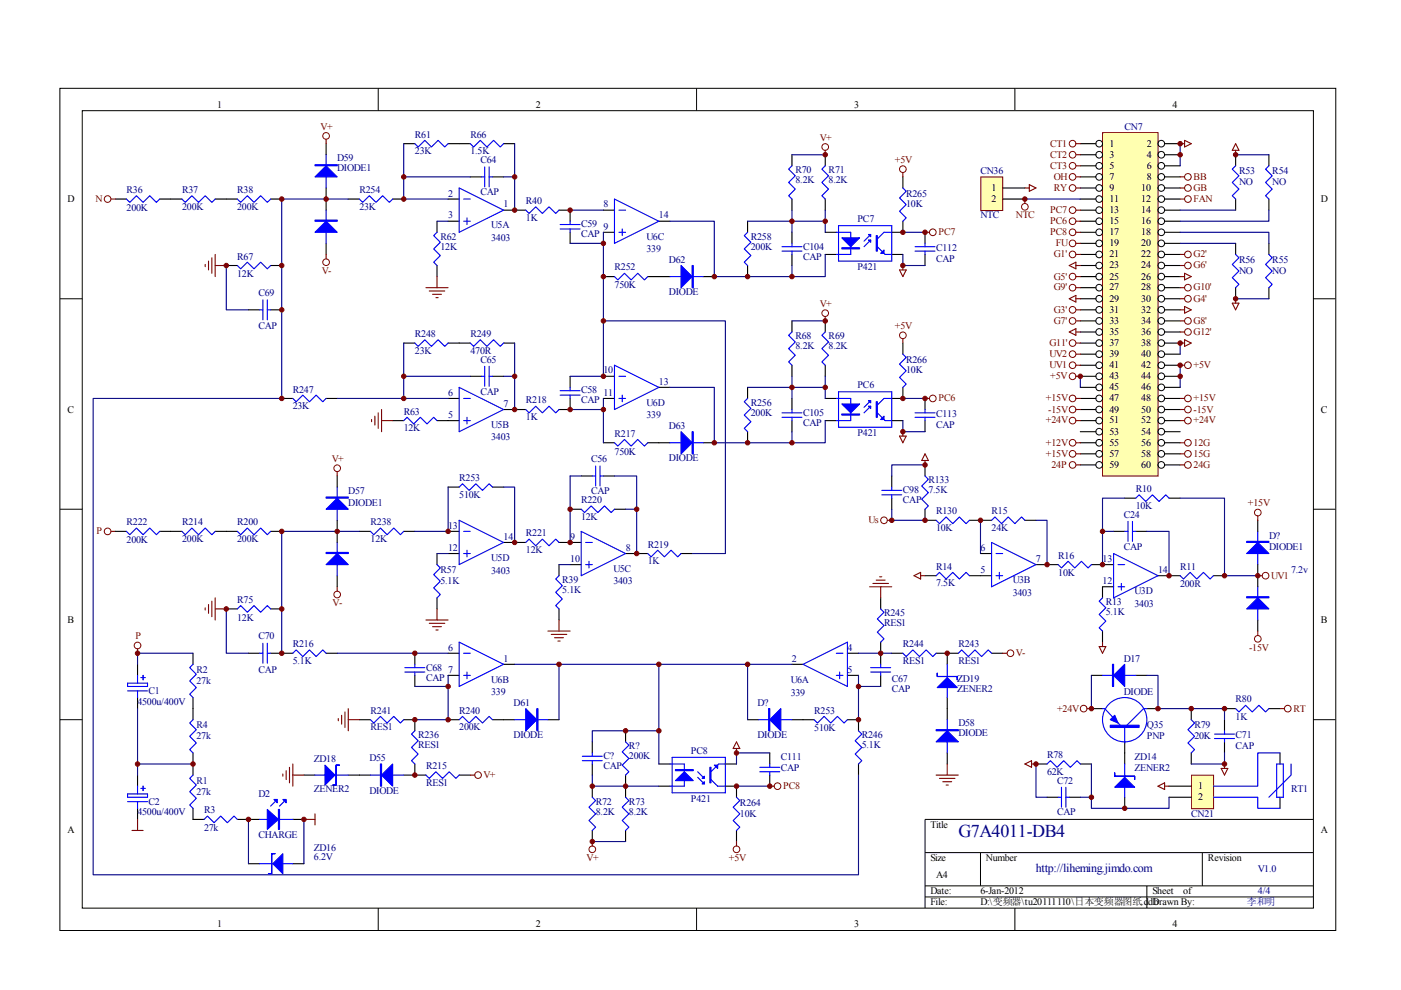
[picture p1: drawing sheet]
<svg xmlns="http://www.w3.org/2000/svg" width="297mm" height="210mm" viewBox="0 0 297 210" stroke-linecap="round" stroke-linejoin="round" font-family="sans-serif">
<g fill="none" stroke="#000" stroke-width=".21">
<path d="M12.7 18.7h270.5v178.6h-270.5zM80.2 18.7v4.7M147.7 18.7v4.7M215.2 18.7v4.7M17.4 23.5h261.1v169h-261.1zM12.7 63.3h4.7M278.4 63.3h4.7M12.7 108h4.7M278.4 108h4.7M12.7 152.6h4.7M278.4 152.6h4.7M278.4 173.7h-82.3v18.8"/>
<path d="M80.2 192.5v4.7M147.7 192.5v4.7M196.1 180.8h82.3M196.1 187.8h82.3M196.1 190.2h82.3M207.9 180.8v7M215.2 192.5v4.7M243.2 187.8v4.7M254.9 180.8v7"/>
</g>
<g fill="none" stroke="#000" stroke-width=".23">
<path d="M69.1 30.5v2.3M69.1 39.9v4.7M85.6 30.5h2.4M95 30.5h4.7M99.7 37.5h2.4M104.4 37.5h2.4M106.8 30.5h2.3M167.9 32.8v2.4M175 32.8v2.4M24.5 42.2h2.3M33.9 42.2h4.7M45.6 42.2h4.7"/>
<path d="M48 56.3h2.3M57.4 42.2h2.3M57.4 56.3h2.3M69.1 51.6v2.3M73.8 42.2h2.4M83.2 42.2h2.4M92.7 46.9v2.4M92.7 56.3v2.3M95 42.2h2.4M95 46.9h2.4M106.8 44.6h4.7M118.5 44.6h2.4v2.3"/>
<path d="M120.9 49.3v2.3M127.9 44.6h2.4M127.9 49.3h2.4M127.9 58.6h2.4M137.3 58.6h4.7M139.7 46.9h2.3M149.1 58.6h2.3M158.5 46.9v2.4M158.5 56.3v2.3M167.9 42.2v2.4M167.9 49.3v2.3M167.9 53.9v2.4"/>
<path d="M175 49.3h2.3M175 53.9h2.3M175 42.2v2.4M189.1 49.3h2.3M189.1 53.9h2.3M52.7 65.7h2.3M57.4 65.7h2.3M85.6 72.7h2.4M95 72.7h4.7M99.7 79.8h2.4M104.4 79.8h2.4M106.8 72.7h2.3"/>
<path d="M120.9 79.8v2.3M127.9 79.8h2.4M167.9 68v2.4M167.9 77.4v2.4M175 68v2.4M175 77.4v2.4M59.7 84.5h2.4M69.1 84.5h2.4M83.2 89.2h2.4M92.7 89.2h4.7M95 84.5h2.4M106.8 86.8h4.7"/>
<path d="M120.9 84.5v2.3h-2.4M127.9 93.9h2.4M127.9 84.5h2.4M137.3 93.9h4.7M139.7 82.1h2.3M149.1 93.9h2.3M158.5 82.1v2.4M158.5 91.5v2.4M167.9 84.5v2.3M167.9 89.2v2.3M175 84.5h2.3M175 89.2h2.3"/>
<path d="M189.1 84.5h2.3M189.1 89.2h2.3M24.5 112.7h2.3M33.9 112.7h4.7M45.6 112.7h4.7M57.4 112.7h2.3M71.5 100.9v2.4M71.5 110.3v4.7M76.2 112.7h2.3M85.6 112.7h2.4M92.7 117.4v2.3M95 112.7h2.4"/>
<path d="M95 103.3h2.4M95 117.4h2.4M104.4 103.3h2.4M106.8 115h4.7M118.5 115h4.7M118.5 119.7v2.4M120.9 119.7h2.3M120.9 108h2.3M123.2 100.9h2.4M127.9 100.9h2.4M130.3 108h2.3M132.6 117.4h4.7"/>
<path d="M144.4 117.4h2.3M48 129.1h2.3M52.7 138.5h2.3M57.4 129.1h2.3M57.4 138.5h4.7M69.1 138.5h2.4M71.5 122.1v2.3M88 138.5v2.4M92.7 126.8v2.3M95 138.5h2.4M118.5 129.1v2.4M179.7 138.5h2.3"/>
<path d="M186.7 126.8v2.3M186.7 136.2v4.7M189.1 138.5h2.3M198.5 138.5h4.7M200.8 138.5v2.4M210.2 138.5h2.4M76.2 152.6h2.3M85.6 152.6h2.4v2.3M88 143.2v2.3M95 152.6h2.4M95 143.2h2.4M104.4 152.6h4.7"/>
<path d="M106.8 140.9h2.3M116.2 152.6h2.3M125.6 157.3v2.3M132.6 154.9v2.4M158.5 152.6h2.4M167.9 152.6h4.7M167.9 140.9h2.4M179.7 152.6h2.3v2.3M179.7 143.2h2.3M186.7 143.2v2.3M200.8 147.9v4.7M200.8 159.6v2.4"/>
<path d="M64.4 164.3h2.4M73.8 164.3h4.7M85.6 164.3h4.7M88 162v2.3M97.4 164.3h2.3M125.6 162v2.3M125.6 166.7v2.3M125.6 176.1v2.3M132.6 164.3v4.7M132.6 176.1v2.3M139.7 166.7h2.3M139.7 162h2.3"/>
<path d="M153.8 166.7h2.4M153.8 162h2.4M182 162v2.3"/>
</g>
<g fill="none" stroke="#00f" stroke-width=".23">
<path d="M69.1 32.8v7.1M88 30.5l.7 .7 1.4-1.4 1.4 1.4 1.4-1.4 1.4 1.4 .7-.7M97.4 39.9l9.4 4.7-9.4 4.7zM99.7 30.5l.7 .7 1.4-1.4 1.4 1.4 1.4-1.4 1.5 1.4 .7-.7M102.1 37.5h.7M102.8 35.4v4.2M103.7 37.5h.7M103.7 35.4v4.2M167.9 35.2l-.7 .7 1.4 1.4-1.4 1.4 1.4 1.4-1.4 1.4 .7 .7M175 35.2l-.7 .7 1.4 1.4-1.4 1.4 1.4 1.4-1.4 1.4 .7 .7M26.8 42.2l.7 .7 1.4-1.4 1.4 1.4 1.4-1.4 1.5 1.4 .7-.7M38.6 42.2l.7 .7 1.4-1.4 1.4 1.4 1.4-1.4 1.4 1.4 .7-.7"/>
<path d="M50.3 42.2l.7 .7 1.4-1.4 1.5 1.4 1.4-1.4 1.4 1.4 .7-.7M50.3 56.3l.7 .7 1.4-1.4 1.5 1.4 1.4-1.4 1.4 1.4 .7-.7M69.1 44.6v7M76.2 42.2l.7 .7 1.4-1.4 1.4 1.4 1.4-1.4 1.4 1.4 .7-.7M92.7 49.3l-.8 .7 1.5 1.4-1.5 1.4 1.5 1.4-1.5 1.4 .8 .7M98.3 42.2h1.4M98.3 46.9h1.4M99 46.2v1.4M111.5 44.6l.7 .7 1.4-1.4 1.4 1.4 1.4-1.4 1.4 1.4 .7-.7M118.8 47.6h4.2M118.8 48.5h4.2M120.9 46.9v.7"/>
<path d="M120.9 48.5v.8M130.3 58.6l.7 .7 1.4-1.4 1.4 1.4 1.4-1.4 1.4 1.4 .7-.7M130.3 42.2l9.4 4.7-9.4 4.7zM131.2 44.6h1.4M131.2 49.3h1.4M131.9 48.5v1.5M142 58.6h7.1M158.5 49.3l-.7 .7 1.4 1.4-1.4 1.4 1.4 1.4-1.4 1.4 .7 .7M165.8 52.3h4.2M165.8 53.2h4.2M167.9 51.6v.7M167.9 53.2v.7"/>
<path d="M177.3 49.3h3.1v4.6h-3.1M177.8 47.8h11.3v7.6h-11.3zM184.6 50.9l-1.4 1.4M184.6 49.7l-1.4 1.4M186 52.3l1.7 1.6h1.4M189.1 49.3h-1.7l-1.4 1.4M55 65.7h.7M55.7 63.6v4.2M56.7 65.7h.7M56.7 63.6v4.2M88 72.7l.7 .7 1.4-1.4 1.4 1.4 1.4-1.4 1.4 1.4 .7-.7M99.7 72.7l.7 .7 1.4-1.4 1.4 1.4 1.4-1.4 1.5 1.4 .7-.7"/>
<path d="M102.1 79.8h.7M102.8 77.7v4.2M103.7 77.7v4.2M103.7 79.8h.7M130.3 77.4l9.4 4.7-9.4 4.7zM131.2 79.8h1.4M167.9 70.4l-.7 .7 1.4 1.4-1.4 1.4 1.4 1.4-1.4 1.4 .7 .7M175 70.4l-.7 .7 1.4 1.4-1.4 1.4 1.4 1.4-1.4 1.4 .7 .7M62.1 84.5l.7 .7 1.4-1.4 1.4 1.4 1.4-1.4 1.4 1.4 .7-.7M85.6 89.2l.7-.7 1.4 1.4 1.4-1.4 1.4 1.4 1.4-1.4 .8 .7M97.4 82.1l9.4 4.7-9.4 4.7zM98.3 84.5h1.4"/>
<path d="M98.3 89.2h1.4M99 88.5v1.4M111.5 86.8l.7 .7 1.4-1.4 1.4 1.4 1.4-1.4 1.4 1.4 .7-.7M118.8 82.8h4.2M118.8 83.8h4.2M120.9 82.1v.7M120.9 83.8v.7M126.3 98.8v4.2M127.2 98.8v4.2M130.3 93.9l.7 .7 1.4-1.4 1.4 1.4 1.4-1.4 1.4 1.4 .7-.7M131.2 84.5h1.4M131.9 83.8v1.4"/>
<path d="M142 93.9h7.1M158.5 84.5l-.7 .7 1.4 1.4-1.4 1.4 1.4 1.4-1.4 1.4 .7 .7M165.8 87.5h4.2M165.8 88.5h4.2M167.9 86.8v.7M167.9 88.5v.7M177.3 84.5h3.1v4.7h-3.1M177.8 83.1h11.3v7.5h-11.3zM184.6 86.1l-1.4 1.4M184.6 85l-1.4 1.4M186 87.5l1.7 1.7h1.4M189.1 84.5h-1.7l-1.4 1.4"/>
<path d="M26.8 112.7l.7 .7 1.4-1.4 1.4 1.4 1.4-1.4 1.5 1.4 .7-.7M38.6 112.7l.7 .7 1.4-1.4 1.4 1.4 1.4-1.4 1.4 1.4 .7-.7M50.3 112.7l.7 .7 1.4-1.4 1.5 1.4 1.4-1.4 1.4 1.4 .7-.7M71.5 103.3v7M71.5 115v7.1M78.5 112.7l.8 .7 1.4-1.4 1.4 1.4 1.4-1.4 1.4 1.4 .7-.7M92.7 119.7l.7 .7-1.5 1.4 1.5 1.4-1.5 1.4 1.5 1.5-.7 .7M97.4 103.3l.7-.7 1.4 1.4 1.4-1.4 1.4 1.4 1.4-1.4 .7 .7M97.4 110.3l9.4 4.7-9.4 4.7zM98.3 112.7h1.4M98.3 117.4h1.4M99 116.7v1.4"/>
<path d="M111.5 115l.7-.7 1.4 1.4 1.4-1.4 1.4 1.4 1.4-1.4 .7 .7M123.2 108l.7 .7 1.4-1.4 1.5 1.4 1.4-1.4 1.4 1.4 .7-.7M123.2 112.7l9.4 4.7-9.4 4.7zM124.2 115h1.4M124.2 119.7h1.4M124.9 119v1.4M125.6 100.9h.7M127.2 100.9h.7M137.3 117.4l.7 .7 1.5-1.4 1.4 1.4 1.4-1.4 1.4 1.4 .7-.7M50.3 129.1l.7-.7 1.4 1.4 1.5-1.4 1.4 1.4 1.4-1.4 .7 .7M55 138.5h.7M55.7 136.4v4.2"/>
<path d="M56.7 136.4v4.2M56.7 138.5h.7M62.1 138.5l.7-.7 1.4 1.4 1.4-1.4 1.4 1.4 1.4-1.4 .7 .7M97.4 136.2l9.4 4.7-9.4 4.6zM98.3 138.5h1.4M118.5 122.1l-.7 .7 1.4 1.4-1.4 1.4 1.4 1.4-1.4 1.4 .7 .7M177.3 138.5h1.4M186.7 129.1l.7 .7-1.4 1.4 1.4 1.4-1.4 1.4 1.4 1.4-.7 .8M191.4 138.5l.7 .7 1.4-1.4 1.5 1.4 1.4-1.4 1.4 1.4 .7-.7M203.2 138.5l.7-.7 1.4 1.4 1.4-1.4 1.4 1.4 1.4-1.4 .7 .7M78.5 152.6l.8 .7 1.4-1.4 1.4 1.4 1.4-1.4 1.4 1.4 .7-.7M85.8 141.6h4.3"/>
<path d="M85.8 142.5h4.3M88 154.9l-.8 .7 1.5 1.5-1.5 1.4 1.5 1.4-1.5 1.4 .8 .7M88 140.9v.7M88 142.5v.7M97.4 152.6l.7-.7 1.4 1.4 1.4-1.4 1.4 1.4 1.4-1.4 .7 .7M98.3 143.2h1.4M99 142.5v1.4M109.1 152.6h7.1M125.6 159.6v.7M132.6 157.3l.7 .7-1.4 1.4 1.4 1.4-1.4 1.4 1.4 1.4-.7 .7M160.9 152.6h7M170.3 140.9l9.4-4.7v9.3z"/>
<path d="M172.6 152.6l.7 .7 1.4-1.4 1.4 1.4 1.5-1.4 1.4 1.4 .7-.7M177.3 143.2h1.4M178 142.5v1.4M182 154.9l.7 .7-1.4 1.5 1.4 1.4-1.4 1.4 1.4 1.4-.7 .7M184.6 141.6h4.2M184.6 142.5h4.2M186.7 140.9v.7M186.7 142.5v.7M200.8 140.9v7M200.8 152.6v7M66.8 164.3h7M78.5 164.3h7.1"/>
<path d="M90.3 164.3l.7 .7 1.4-1.4 1.4 1.4 1.4-1.4 1.5 1.4 .7-.7M123.5 160.3h4.2M123.5 161.3h4.2M125.6 169l.7 .7-1.4 1.4 1.4 1.5-1.4 1.4 1.4 1.4-.7 .7M125.6 161.3v.7M132.6 169l.7 .7-1.4 1.4 1.4 1.5-1.4 1.4 1.4 1.4-.7 .7M142 162h3.1v4.7h-3.1M142.5 160.6h11.3v7.5h-11.3zM147.9 163.6l1.4 1.4M147.9 164.8l1.4 1.4M150.7 165.3l1.5 1.4h1.6M153.8 162h-1.4l-1.7 1.6"/>
</g>
<g fill="none" stroke="#800000" stroke-width=".21">
<circle cx="69.1" cy="28.8" r=".71"/>
<circle cx="175" cy="31.2" r=".71"/>
<circle cx="22.8" cy="42.2" r=".7"/>
<circle cx="69.1" cy="55.6" r=".71"/>
<circle cx="175" cy="66.4" r=".71"/>
<circle cx="71.5" cy="99.3" r=".71"/>
<circle cx="22.8" cy="112.7" r=".71"/>
<circle cx="71.5" cy="126.1" r=".71"/>
<circle cx="214.2" cy="138.5" r=".71"/>
<circle cx="101.4" cy="164.3" r=".7"/>
<circle cx="125.6" cy="180.1" r=".71"/>
</g>
<g fill="none" stroke="#800000" stroke-width=".23">
<path d="M69.1 29.5v1M175 31.9v.9M23.5 42.2h1M43.5 56.1v.4M44.2 55.4v1.8M44.9 54.7v3.2M45.6 53.9v4.7M45.6 56.3h2.4M69.1 53.9v1M92.7 58.6v2.4M190.7 57.2h1.4l-.7 1.4zM191.4 56.3v.9"/>
<path d="M90.3 61h4.7M91 61.7h3.3M91.7 62.4h1.9M92.4 63.1h.5M175 67.1v.9M71.5 100v.9M78.8 88.9v.5M79.5 88.2v1.9M80.2 87.5v3.3M80.9 86.8v4.7M80.9 89.2h2.3M190.7 92.5h1.4l-.7 1.4z"/>
<path d="M191.4 91.5v1M23.5 112.7h1M43.5 128.9v.4M44.2 128.2v1.8M44.9 127.5v3.3M45.6 126.8v4.7M45.6 129.1h2.4M71.5 124.4v.9M90.3 131.5h4.7M91 132.2h3.3M91.7 132.9h1.9M92.4 133.6h.5"/>
<path d="M92.7 129.1v2.4M116.2 133.8h4.7M116.9 134.5h3.3M117.6 135.2h1.9M118.3 135.9h.5M118.5 131.5v2.3M184.4 124.4h4.7M185.1 123.7h3.3M185.8 123h1.9M186.5 122.3h.5M186.7 124.4v2.4M212.6 138.5h.9"/>
<path d="M71.7 152.4v.4M72.4 151.7v1.8M73.1 150.9v3.3M73.8 150.2v4.7M73.8 152.6h2.4M156.2 157.3l.7 1.4h-1.5zM156.2 158.7v.9M60 164.1v.5M60.7 163.4v1.9M61.4 162.7v3.3M62.1 164.3h2.3M62.1 162v4.7"/>
<path d="M99.7 164.3h1M125.6 178.4v1M198.5 164.3h4.7M199.2 165h3.3M199.9 165.7h1.9M200.6 166.5h.5M200.8 162v2.3"/>
</g>
<g fill="#00f" stroke="#00f" stroke-width=".23">
<path d="M66.8 49.3l2.3-2.4 2.4 2.4z"/>
<path d="M66.8 37.5l2.3-2.3 2.4 2.3z"/>
<path d="M144.4 56.3l2.3 2.3-2.3 2.4z"/>
<path d="M144.4 91.5l2.3 2.4-2.3 2.3z"/>
<path d="M178.5 50.4h3.8l-1.9 1.9z"/>
<path d="M184.1 49.7h.5v.5z"/>
<path d="M184.1 50.9h.5v.5z"/>
<path d="M187.4 53v.7h-.7z"/>
<path d="M143.2 165.5l1.9-1.9 1.9 1.9z"/>
<path d="M149.3 165.7v.5h-.4z"/>
<path d="M148.9 165l.4-.4v.4z"/>
<path d="M151.4 162.2h.8v.7z"/>
<path d="M178.5 85.7h3.8l-1.9 1.8z"/>
<path d="M184.1 85h.5v.4z"/>
<path d="M184.1 86.1h.5v.5z"/>
<path d="M187.4 88.2v.7h-.7z"/>
<path d="M71.5 117.4l2.3 2.3h-4.7z"/>
<path d="M71.5 105.6l2.3 2.4h-4.7z"/>
<path d="M111.5 150.2l2.3 2.4-2.3 2.3z"/>
<path d="M83.2 162v4.7l-2.3-2.4z"/>
<path d="M68.9 162.2l2.1 2.1-2.1 2.2z"/>
<path d="M163.2 152.6l2.4-2.4v4.7z"/>
<path d="M198.5 157.3l2.3-2.4 2.4 2.4z"/>
<path d="M198.7 145.8l2.1-2.1 2.1 2.1z"/>
<path d="M66.8 46.7h4.7v.2h-4.7z" fill-rule="evenodd"/>
<path d="M66.8 34.9h4.7v.3h-4.7z" fill-rule="evenodd"/>
<path d="M146.7 56.3h.3v4.7h-.3z" fill-rule="evenodd"/>
<path d="M146.7 91.5h.3v4.7h-.3z" fill-rule="evenodd"/>
<path d="M178.5 52.5h3.8v.3h-3.8z" fill-rule="evenodd"/>
<path d="M185.8 50h.2v3.2h-.2z" fill-rule="evenodd"/>
<path d="M143.2 163.2h3.8v.2h-3.8z" fill-rule="evenodd"/>
<path d="M150.5 162.7h.2v3.3h-.2z" fill-rule="evenodd"/>
<path d="M178.5 87.8h3.8v.2h-3.8z" fill-rule="evenodd"/>
<path d="M185.8 85.2h.2v3.3h-.2z" fill-rule="evenodd"/>
<path d="M69.1 117.1h4.7v.3h-4.7z" fill-rule="evenodd"/>
<path d="M69.1 105.4h4.7v.2h-4.7z" fill-rule="evenodd"/>
<path d="M113.8 150.2h.3v4.7h-.3z" fill-rule="evenodd"/>
<path d="M80.7 162h.2v4.7h-.2z" fill-rule="evenodd"/>
<path d="M71.3 162.2v4.3h-.8h.8v-4.3h.7z" fill-rule="evenodd"/>
<path d="M163 150.2h.2v4.7h-.2z" fill-rule="evenodd"/>
<path d="M198.5 154.7h4.7v.2h-4.7z" fill-rule="evenodd"/>
<path d="M198.7 142.7v.7h4.2v.7v-.7h-4.2z" fill-rule="evenodd"/>
</g>
<g fill="none" stroke="#000080" stroke-width=".23">
<path d="M85.6 30.5v11.7h9.4M85.6 37.5h14.1M106.8 37.5h2.3M109.1 30.5v14.1M167.9 32.8h7.1M48 56.3v9.4h4.7M73.8 42.2h-14.1v42.3h-39.9v101h162.2v-21.2M92.7 46.9h2.3M120.9 44.6h7M120.9 51.6h7M127.9 49.3v30.5h-7M142 46.9h9.4v11.7h23.6v-4.7"/>
<path d="M158.5 46.9h16.5M167.9 44.6v4.7M167.9 56.3v2.3M175 44.6v4.7M85.6 72.7v11.8M85.6 79.8h14.1M106.8 79.8h2.3M109.1 72.7v14.1M127.9 68h25.9v49.4h-7.1M167.9 79.8v4.7M167.9 68h7.1M175 79.8v4.7"/>
<path d="M71.5 84.5h23.5M120.9 86.8h7M127.9 84.5v9.4M142 82.1h9.4v11.8h23.6v-4.7M158.5 82.1h16.5M167.9 91.5v2.4M76.2 112.7h-16.5v25.8M92.7 117.4h2.3M95 103.3v9.4h-7M106.8 103.3h2.3v11.7M118.5 119.7h2.4M123.2 100.9h-2.3v14.1"/>
<path d="M130.3 100.9h4.7v7.1M132.6 108h2.4v9.4M48 129.1v9.4h4.7M71.5 138.5h23.5M182 138.5h7.1M88 145.5h7M95 143.2v9.4h-7M109.1 140.9h9.4v11.7M118.5 140.9h40M125.6 157.3v-2.4h14.1v7.1M139.7 140.9v14M167.9 140.9h-9.4v11.7"/>
<path d="M182 145.5h4.7M182 143.2v9.4M125.6 164.3v2.4h14.1M125.6 178.4h7"/>
</g>
<g fill="#800000" stroke="#800000" stroke-width=".21">
<circle cx="109.1" cy="44.6" r=".47"/>
<circle cx="109.1" cy="37.5" r=".47"/>
<circle cx="85.6" cy="37.5" r=".47"/>
<circle cx="120.9" cy="44.6" r=".47"/>
<circle cx="127.9" cy="51.6" r=".47"/>
<circle cx="127.9" cy="58.6" r=".47"/>
<circle cx="127.9" cy="79.8" r=".47"/>
<circle cx="151.4" cy="58.6" r=".47"/>
<circle cx="158.5" cy="58.6" r=".47"/>
<circle cx="167.9" cy="58.6" r=".47"/>
<circle cx="167.9" cy="46.9" r=".47"/>
<circle cx="175" cy="46.9" r=".47"/>
<circle cx="175" cy="32.8" r=".47"/>
<circle cx="158.5" cy="93.9" r=".47"/>
<circle cx="175" cy="68" r=".47"/>
<circle cx="175" cy="82.1" r=".47"/>
<circle cx="167.9" cy="82.1" r=".47"/>
<circle cx="167.9" cy="93.9" r=".47"/>
<circle cx="151.4" cy="93.9" r=".47"/>
<circle cx="120.9" cy="86.8" r=".47"/>
<circle cx="127.9" cy="86.8" r=".47"/>
<circle cx="85.6" cy="84.5" r=".47"/>
<circle cx="109.1" cy="86.8" r=".47"/>
<circle cx="109.1" cy="79.8" r=".47"/>
<circle cx="85.6" cy="79.8" r=".47"/>
<circle cx="88" cy="164.3" r=".47"/>
<circle cx="88" cy="138.5" r=".47"/>
<circle cx="95" cy="152.6" r=".47"/>
<circle cx="88" cy="152.6" r=".47"/>
<circle cx="95" cy="145.5" r=".47"/>
<circle cx="127.9" cy="68" r=".47"/>
<circle cx="109.1" cy="115" r=".47"/>
<circle cx="120.9" cy="115" r=".47"/>
<circle cx="135" cy="117.4" r=".47"/>
<circle cx="135" cy="108" r=".47"/>
<circle cx="120.9" cy="108" r=".47"/>
<circle cx="200.8" cy="138.5" r=".47"/>
<circle cx="118.5" cy="140.8" r=".47"/>
<circle cx="158.5" cy="140.8" r=".47"/>
<circle cx="132.6" cy="154.9" r=".47"/>
<circle cx="125.6" cy="166.7" r=".47"/>
<circle cx="132.6" cy="166.7" r=".47"/>
<circle cx="125.6" cy="178.4" r=".47"/>
<circle cx="182" cy="152.6" r=".47"/>
<circle cx="182" cy="145.5" r=".47"/>
<circle cx="186.7" cy="138.5" r=".47"/>
<circle cx="59.7" cy="84.5" r=".47"/>
<circle cx="59.7" cy="56.3" r=".47"/>
<circle cx="59.7" cy="65.7" r=".47"/>
<circle cx="85.6" cy="42.2" r=".47"/>
<circle cx="69.1" cy="42.2" r=".47"/>
<circle cx="59.7" cy="42.2" r=".47"/>
<circle cx="48" cy="56.3" r=".47"/>
<circle cx="59.7" cy="138.5" r=".47"/>
<circle cx="59.7" cy="129.1" r=".47"/>
<circle cx="95" cy="112.7" r=".47"/>
<circle cx="71.5" cy="112.7" r=".47"/>
<circle cx="59.7" cy="112.7" r=".47"/>
<circle cx="48" cy="129.1" r=".47"/>
<circle cx="139.7" cy="154.9" r=".47"/>
<circle cx="139.7" cy="140.8" r=".47"/>
</g>
<path d="M233.8 28.2h11.7v72.7h-11.7z" fill="#ffffb0"/>
<g fill="none" stroke="#800000" stroke-width=".21">
<path d="M233.8 28.1h11.7v72.8h-11.7z"/>
<circle cx="227.4" cy="32.8" r=".71"/>
<circle cx="227.4" cy="35.2" r=".71"/>
<circle cx="227.4" cy="30.5" r=".7"/>
<circle cx="227.4" cy="39.9" r=".7"/>
<circle cx="251.9" cy="37.5" r=".71"/>
<circle cx="251.9" cy="39.9" r=".71"/>
<circle cx="227.4" cy="49.2" r=".71"/>
<circle cx="227.4" cy="51.6" r=".71"/>
<circle cx="227.4" cy="53.9" r=".7"/>
<circle cx="227.4" cy="44.6" r=".7"/>
<circle cx="227.4" cy="46.9" r=".7"/>
<circle cx="227.4" cy="58.6" r=".7"/>
<circle cx="251.9" cy="53.9" r=".71"/>
<circle cx="251.9" cy="56.3" r=".71"/>
<circle cx="251.9" cy="42.2" r=".71"/>
<circle cx="227.4" cy="65.7" r=".71"/>
<circle cx="227.4" cy="79.8" r=".71"/>
<circle cx="227.4" cy="68" r=".71"/>
<circle cx="227.4" cy="61" r=".7"/>
<circle cx="227.4" cy="72.7" r=".7"/>
<circle cx="251.9" cy="68" r=".71"/>
<circle cx="251.9" cy="77.4" r=".71"/>
<circle cx="251.9" cy="61" r=".71"/>
<circle cx="251.9" cy="70.4" r=".71"/>
<circle cx="251.9" cy="63.3" r=".71"/>
<circle cx="227.4" cy="96.2" r=".71"/>
<circle cx="227.4" cy="98.6" r=".71"/>
<circle cx="227.4" cy="93.9" r=".7"/>
<circle cx="227.4" cy="84.5" r=".7"/>
<circle cx="227.4" cy="86.8" r=".7"/>
<circle cx="227.4" cy="89.2" r=".7"/>
<circle cx="251.9" cy="96.2" r=".71"/>
<circle cx="251.9" cy="98.6" r=".71"/>
<circle cx="251.9" cy="93.9" r=".71"/>
<circle cx="251.9" cy="89.2" r=".71"/>
<circle cx="251.9" cy="86.8" r=".71"/>
<circle cx="251.9" cy="84.5" r=".71"/>
</g>
<g fill="none" stroke="#000" stroke-width=".21">
<circle cx="233" cy="35.2" r=".71"/>
<circle cx="233" cy="32.8" r=".71"/>
<circle cx="233" cy="37.5" r=".71"/>
<circle cx="233" cy="39.9" r=".71"/>
<circle cx="233" cy="30.5" r=".71"/>
<circle cx="246.2" cy="32.8" r=".71"/>
<circle cx="246.2" cy="35.2" r=".71"/>
<circle cx="246.2" cy="30.5" r=".7"/>
<circle cx="246.2" cy="39.9" r=".7"/>
<circle cx="246.2" cy="37.5" r=".7"/>
<circle cx="233" cy="51.6" r=".71"/>
<circle cx="233" cy="49.2" r=".71"/>
<circle cx="233" cy="53.9" r=".71"/>
<circle cx="233" cy="44.6" r=".71"/>
<circle cx="233" cy="46.9" r=".71"/>
<circle cx="233" cy="56.3" r=".71"/>
<circle cx="233" cy="42.2" r=".71"/>
<circle cx="233" cy="58.6" r=".71"/>
<circle cx="246.2" cy="51.6" r=".71"/>
<circle cx="246.2" cy="49.2" r=".71"/>
<circle cx="246.2" cy="53.9" r=".7"/>
<circle cx="246.2" cy="44.6" r=".7"/>
<circle cx="246.2" cy="56.3" r=".7"/>
<circle cx="246.2" cy="46.9" r=".7"/>
<circle cx="246.2" cy="58.6" r=".7"/>
<circle cx="246.2" cy="42.2" r=".7"/>
<circle cx="233" cy="79.8" r=".71"/>
<circle cx="233" cy="65.7" r=".71"/>
<circle cx="233" cy="68" r=".71"/>
<circle cx="233" cy="63.3" r=".71"/>
<circle cx="233" cy="75.1" r=".71"/>
<circle cx="233" cy="61" r=".71"/>
<circle cx="233" cy="72.7" r=".71"/>
<circle cx="233" cy="70.4" r=".71"/>
<circle cx="233" cy="77.4" r=".71"/>
<circle cx="246.2" cy="65.7" r=".71"/>
<circle cx="246.2" cy="68" r=".71"/>
<circle cx="246.2" cy="79.8" r=".71"/>
<circle cx="246.2" cy="61" r=".7"/>
<circle cx="246.2" cy="72.7" r=".7"/>
<circle cx="246.2" cy="75.1" r=".7"/>
<circle cx="246.2" cy="70.4" r=".7"/>
<circle cx="246.2" cy="63.3" r=".7"/>
<circle cx="246.2" cy="77.4" r=".7"/>
<circle cx="233" cy="82.1" r=".71"/>
<circle cx="233" cy="96.2" r=".71"/>
<circle cx="233" cy="98.6" r=".71"/>
<circle cx="233" cy="91.5" r=".71"/>
<circle cx="233" cy="93.9" r=".71"/>
<circle cx="233" cy="84.5" r=".71"/>
<circle cx="233" cy="89.2" r=".71"/>
<circle cx="233" cy="86.8" r=".71"/>
<circle cx="246.2" cy="82.1" r=".71"/>
<circle cx="246.2" cy="96.2" r=".71"/>
<circle cx="246.2" cy="98.6" r=".71"/>
<circle cx="246.2" cy="91.5" r=".7"/>
<circle cx="246.2" cy="93.9" r=".7"/>
<circle cx="246.2" cy="84.5" r=".7"/>
<circle cx="246.2" cy="86.8" r=".7"/>
<circle cx="246.2" cy="89.2" r=".7"/>
</g>
<g fill="none" stroke="#000" stroke-width=".23">
<path d="M229 30.5h3.3M229 32.8h3.3M229 35.2h3.3M229 37.5h3.3M229 39.9h3.3M246.9 30.5h3.3M246.9 32.8h3.3M246.9 35.2h3.3M246.9 37.5h3.3M246.9 39.9h3.3M229 42.2h3.3M229 44.6h3.3"/>
<path d="M229 46.9h3.3M229 49.3h3.3M229 51.6h3.3M229 53.9h3.3M229 56.3h3.3M229 58.6h3.3M246.9 42.2h3.3M246.9 44.6h3.3M246.9 46.9h3.3M246.9 49.3h3.3M246.9 51.6h3.3M246.9 53.9h3.3"/>
<path d="M246.9 56.3h3.3M246.9 58.6h3.3M229 61h3.3M229 63.3h3.3M229 65.7h3.3M229 68h3.3M229 70.4h3.3M229 72.7h3.3M229 75.1h3.3M229 77.4h3.3M229 79.8h3.3M246.9 61h3.3"/>
<path d="M246.9 63.3h3.3M246.9 65.7h3.3M246.9 68h3.3M246.9 70.4h3.3M246.9 72.7h3.3M246.9 75.1h3.3M246.9 77.4h3.3M246.9 79.8h3.3M229 82.1h3.3M229 84.5h3.3M229 86.8h3.3M229 89.2h3.3"/>
<path d="M229 91.5h3.3M229 93.9h3.3M229 96.2h3.3M229 98.6h3.3M246.9 82.1h3.3M246.9 84.5h3.3M246.9 86.8h3.3M246.9 89.2h3.3M246.9 91.5h3.3M246.9 93.9h3.3M246.9 96.2h3.3M246.9 98.6h3.3"/>
</g>
<g fill="none" stroke="#800000" stroke-width=".23">
<path d="M228.1 39.9h.9M228.1 30.5h.9M228.1 32.8h.9M228.1 35.2h.9M250.2 39.9h1M250.2 30.5h1M250.2 37.5h1M251.2 29.8l1.4 .7-1.4 .7zM262 30.5l.7 1.4h-1.4zM262 31.9v.9M226.7 56.3l1.4-.7v1.4zM228.1 53.9h.9"/>
<path d="M228.1 58.6h.9M228.1 56.3h.9M228.1 44.6h.9M228.1 46.9h.9M228.1 49.3h.9M228.1 51.6h.9M250.2 53.9h1M250.2 58.6h1M250.2 56.3h1M250.2 42.2h1M251.2 57.9l1.4 .7-1.4 .7zM226.7 70.4l1.4-.7v1.4z"/>
<path d="M226.7 63.3l1.4-.7v1.4zM228.1 63.3h.9M228.1 65.7h.9M228.1 68h.9M228.1 61h.9M228.1 72.7h.9M228.1 70.4h.9M228.1 79.8h.9M250.2 63.3h1M250.2 65.7h1M250.2 68h1M250.2 61h1"/>
<path d="M250.2 72.7h1M250.2 70.4h1M250.2 77.4h1M251.2 65l1.4 .7-1.4 .7zM251.2 72l1.4 .7-1.4 .7zM228.1 98.6h.9M228.1 96.2h.9M228.1 93.9h.9M228.1 89.2h.9M228.1 86.8h.9M228.1 84.5h.9M250.2 98.6h1"/>
<path d="M250.2 96.2h1M250.2 93.9h1M250.2 89.2h1M250.2 86.8h1M250.2 84.5h1"/>
</g>
<path d="M250.2 30.5v4.7M229 79.8v2.3M250.2 72.7v2.4M250.2 77.4v4.7" fill="none" stroke="#000080" stroke-width=".23"/>
<path d="M208 37.6h4.6v7h-4.6z" fill="#ffffb0"/>
<g fill="none" stroke="#800000" stroke-width=".21">
<path d="M207.9 37.5h4.7v7.1h-4.7z"/>
<circle cx="191.4" cy="35.9" r=".71"/>
<circle cx="227.4" cy="37.5" r=".7"/>
<circle cx="197.8" cy="49.2" r=".71"/>
<circle cx="191.4" cy="71.1" r=".71"/>
<circle cx="227.4" cy="75.1" r=".7"/>
<circle cx="227.4" cy="77.4" r=".7"/>
<circle cx="197.8" cy="84.5" r=".71"/>
<circle cx="187.4" cy="110.3" r=".71"/>
<circle cx="266.7" cy="108.7" r=".71"/>
<circle cx="266.7" cy="135.4" r=".71"/>
<circle cx="229.8" cy="150.2" r=".71"/>
<circle cx="273" cy="150.2" r=".71"/>
<circle cx="164.9" cy="166.7" r=".7"/>
<circle cx="156.1" cy="180.1" r=".71"/>
</g>
<g fill="none" stroke="#000" stroke-width=".23">
<path d="M191.4 37.5v2.4M212.6 39.9h4.7M262 32.8v2.4M269 32.8v2.4M191.4 46.9v2.4M196.1 49.3v2.3M196.1 53.9v2.4M212.6 42.2h4.7M262 42.2v2.4M262 51.6v2.3M269 42.2v2.4M269 51.6v2.3"/>
<path d="M191.4 72.7v2.4M262 61v2.3M269 61v2.3M191.4 82.1v2.4M196.1 84.5v2.3M196.1 89.2v2.3M196.1 98.6v2.3M189.1 100.9v2.4M189.1 105.6v2.4M196.1 108v2.3h2.4M205.5 110.3h4.7M207.9 117.4h2.3"/>
<path d="M217.3 110.3h2.3M219.6 119.7h4.7M231.4 119.7h4.7M236.1 112.7h2.4M238.5 105.6h2.3M240.8 112.7h2.4M247.9 105.6h2.3M266.7 110.3v2.4M266.7 119.7v4.7M196.1 122.1h2.4M205.5 122.1h4.7M233.8 133.8v2.4"/>
<path d="M236.1 124.4h-2.3v2.4M245.5 122.1h4.7M257.3 122.1h2.3M266.7 131.5v2.3M163.2 159.6v2.4M231.4 150.2h2.4M231.4 143.2h2.4M238.5 157.3v4.7M240.8 143.2h2.4M243.2 150.2h2.3M252.6 150.2v2.4M252.6 159.6v2.4"/>
<path d="M259.6 150.2h2.4M259.6 152.6v2.3M259.6 157.3v2.3M269 150.2h2.4M271.4 159.6v2.4M156.2 166.7v2.3M156.2 176.1v2.3M163.2 164.3v2.4M219.6 162h2.4M222 169h2.3M226.7 169h2.3M229 162h2.4"/>
<path d="M238.5 169v2.4M271.4 169v2.4"/>
</g>
<g fill="none" stroke="#800000" stroke-width=".23">
<path d="M191.4 36.6v.9M217.3 39.9h.9M218.2 39.2l1.4 .7-1.4 .7zM228.1 37.5h.9M196.1 49.3h1M191.4 71.8v.9M228.1 77.4h.9M228.1 75.1h.9M261.3 64.3h1.4l-.7 1.4zM262 63.3v1M196.1 96.2l.7 1.4h-1.4zM196.1 97.6v1"/>
<path d="M196.1 84.5h1M188.1 110.3h1M266.7 109.4v.9M193.8 122.1l1.4-.7v1.4zM195.2 122.1h.9M233 137.1h1.5l-.7 1.4zM233.8 136.2v.9M266.7 133.8v.9M230.5 150.2h.9M271.4 150.2h.9M156.2 178.4v1M163.2 166.7h.9"/>
<path d="M217.3 162l1.4-.7v1.4zM218.7 162h.9M258.9 162.9h1.4l-.7 1.4zM259.6 162v.9"/>
</g>
<g fill="none" stroke="#000080" stroke-width=".23">
<path d="M262 32.8h7M191.4 53.9v2.4h4.7M191.4 49.3h4.7M217.3 42.2h11.7M250.2 49.3h18.8v2.3M250.2 44.6h11.8M250.2 51.6h11.8M269 44.6v2.3h-18.8M262 63.3h7M191.4 89.2v2.3h4.7M191.4 84.5h4.7M196.1 98.6h-7v2.3"/>
<path d="M189.1 108v2.3h7M207.9 110.3v7.1M219.6 110.3h2.4v9.4M233.8 112.7h2.3M238.5 105.6h-4.7v14.1M243.2 112.7h4.7v9.4M250.2 105.6h9.4v16.5h7.1M163.2 159.6h-7v2.4M231.4 143.2v7M243.2 143.2h2.3v7h14.1v2.4M259.6 159.6v2.4h-7M156.2 166.7h7"/>
</g>
<g fill="none" stroke="#00f" stroke-width=".23">
<path d="M191.4 39.9l.7 .7-1.4 1.4 1.4 1.4-1.4 1.4 1.4 1.4-.7 .7M262 35.2l-.7 .7 1.4 1.4-1.4 1.4 1.4 1.4-1.4 1.4 .7 .7M269 35.2l-.7 .7 1.4 1.4-1.4 1.4 1.4 1.4-1.4 1.4 .7 .7M194 52.3h4.2M194 53.2h4.2M196.1 51.6v.7M196.1 53.2v.7M262 53.9l.7 .8-1.4 1.4 1.4 1.4-1.4 1.4 1.4 1.4-.7 .7M269 53.9l.7 .8-1.4 1.4 1.4 1.4-1.4 1.4 1.4 1.4-.7 .7M191.4 75.1l.7 .7-1.4 1.4 1.4 1.4-1.4 1.4 1.4 1.4-.7 .7M194 87.5h4.2M194 88.5h4.2"/>
<path d="M196.1 86.8v.7M196.1 88.5v.7M187 104h4.2M187 104.9h4.2M189.1 103.3v.7M189.1 104.9v.7M196.1 100.9l.7 .7-1.4 1.4 1.4 1.4-1.4 1.5 1.4 1.4-.7 .7M198.5 110.3l.7 .7 1.4-1.4 1.4 1.4 1.4-1.4 1.4 1.4 .7-.7M210.2 110.3l.7-.7 1.5 1.4 1.4-1.4 1.4 1.4 1.4-1.4 .7 .7M210.2 115l9.4 4.7-9.4 4.7zM211.2 117.4h1.4M224.3 119.7l.8 .7 1.4-1.4 1.4 1.4 1.4-1.4 1.4 1.4 .7-.7"/>
<path d="M236.1 117.4l9.4 4.7-9.4 4.7zM237 119.7h1.5M238.5 112.7h.7M239.2 110.6v4.2M240.1 112.7h.7M240.1 110.6v4.2M240.8 105.6l.7-.7 1.4 1.4 1.4-1.4 1.4 1.4 1.5-1.4 .7 .7M266.7 112.7v7M198.5 122.1l.7-.7 1.4 1.4 1.4-1.4 1.4 1.4 1.4-1.4 .7 .7M211.2 122.1h1.4M211.9 121.4v1.4M233.8 126.8l-.8 .7 1.5 1.4-1.5 1.4 1.5 1.4-1.5 1.4 .8 .7"/>
<path d="M237 124.4h1.5M237.7 123.7v1.4M250.2 122.1l.7 .7 1.4-1.4 1.4 1.4 1.5-1.4 1.4 1.4 .7-.7M266.7 124.4v7.1M233.8 150.2h.4l3.3 3.6M233.8 143.2h7M238.5 154.2v3.3M243.2 150.2h-.7l-3.6 3.6M252.6 152.6l.7 .7-1.4 1.4 1.4 1.4-1.4 1.4 1.4 1.4-.7 .7M257.5 155.6h4.2M257.5 156.6h4.2M259.6 154.9v.7"/>
<path d="M259.6 156.6v.7M262 150.2l.7 .7 1.4-1.4 1.4 1.4 1.4-1.4 1.4 1.4 .7-.7M156.2 169l.7 .7-1.5 1.4 1.5 1.5-1.5 1.4 1.5 1.4-.7 .7M161.1 162.7h4.2M161.1 163.6h4.2M163.2 162v.7M163.2 163.6v.7M222 162l.7-.7 1.4 1.4 1.4-1.4 1.4 1.4 1.4-1.4 .7 .7M224.3 169h.8M225.1 166.9v4.2M226 169h.7M226 166.9v4.2"/>
<path d="M238.5 162v7M270.7 162h1.4v7h-1.4zM273.7 162v2.3l-4.7 4.7"/>
<circle cx="238.5" cy="152.6" r="4.7"/>
</g>
<g fill="#800000" stroke="#800000" stroke-width=".21">
<circle cx="250.2" cy="30.5" r=".47"/>
<circle cx="250.2" cy="32.8" r=".47"/>
<circle cx="250.2" cy="72.7" r=".47"/>
<circle cx="250.2" cy="77.4" r=".47"/>
<circle cx="229.1" cy="79.8" r=".47"/>
<circle cx="250.2" cy="79.8" r=".47"/>
<circle cx="262" cy="32.8" r=".47"/>
<circle cx="262" cy="63.3" r=".47"/>
<circle cx="222" cy="119.7" r=".47"/>
<circle cx="207.9" cy="110.3" r=".47"/>
<circle cx="196.1" cy="110.3" r=".47"/>
<circle cx="196.1" cy="98.6" r=".47"/>
<circle cx="233.8" cy="119.7" r=".47"/>
<circle cx="247.9" cy="122.1" r=".47"/>
<circle cx="259.6" cy="122.1" r=".47"/>
<circle cx="233.8" cy="112.7" r=".47"/>
<circle cx="189.1" cy="110.3" r=".47"/>
<circle cx="191.4" cy="49.2" r=".47"/>
<circle cx="191.4" cy="56.3" r=".47"/>
<circle cx="191.4" cy="84.5" r=".47"/>
<circle cx="191.4" cy="91.5" r=".47"/>
<circle cx="156.1" cy="159.6" r=".47"/>
<circle cx="156.1" cy="166.7" r=".47"/>
<circle cx="163.2" cy="166.7" r=".47"/>
<circle cx="196.1" cy="84.5" r=".47"/>
<circle cx="196.1" cy="49.3" r=".47"/>
<circle cx="259.6" cy="150.2" r=".47"/>
<circle cx="252.6" cy="150.2" r=".47"/>
<circle cx="259.6" cy="162" r=".47"/>
</g>
<g fill="#00f" stroke="#00f" stroke-width=".23">
<path d="M264.3 129.1l2.4-2.3 2.3 2.3z"/>
<path d="M266.7 115l2.3 2.4h-4.7z"/>
<path d="M236.3 151.7l.7 1.6-1.6-.7z"/>
<path d="M236.3 166.9l2.2-2.1 2.1 2.1z"/>
<path d="M236.1 143.2l2.4-2.3v4.6z"/>
<path d="M264.3 126.5h4.7v.3h-4.7z" fill-rule="evenodd"/>
<path d="M264.3 114.8h4.7v.2h-4.7z" fill-rule="evenodd"/>
<path d="M235.4 153.8h6.1v.4h-6.1z" fill-rule="evenodd"/>
<path d="M236.3 163.9v.7h4.3v.7v-.7h-4.3z" fill-rule="evenodd"/>
<path d="M235.9 140.9h.2v4.6h-.2z" fill-rule="evenodd"/>
</g>
<path d="M252.7 164.4h4.6v7.1h-4.6z" fill="#ffffb0"/>
<g fill="none" stroke="#800000" stroke-width=".21">
<path d="M252.6 164.4h4.7v7.1h-4.7z"/>
<circle cx="217.3" cy="43.9" r=".7"/>
<circle cx="29.2" cy="136.9" r=".71"/>
<circle cx="268.3" cy="122.1" r=".71"/>
</g>
<g fill="none" stroke="#000" stroke-width=".23">
<path d="M40.9 138.5v2.4M29.2 140.9v2.3M29.2 147.9v2.3M40.9 147.9v4.7M40.9 159.6v4.7M29.2 164.3v2.4M29.2 171.4v2.3M40.9 171.4v2.3h2.4M50.3 173.7h4.7M62.1 173.7h2.3M247.9 166.7h4.7M247.9 169h4.7"/>
<path d="M52.7 183.1h2.3M62.1 183.1h2.3"/>
</g>
<path d="M40.9 138.5h-11.7v2.4M29.2 150.2v14.1M29.2 162h11.7M52.7 173.7v9.4M64.4 173.7v9.4M219.6 162v7h2.4M229 169h2.4M231.4 162v9.4h16.5v-2.4" fill="none" stroke="#000080" stroke-width=".23"/>
<g fill="#800000" stroke="#800000" stroke-width=".21">
<circle cx="238.5" cy="171.4" r=".47"/>
<circle cx="231.4" cy="169" r=".47"/>
<circle cx="219.6" cy="162" r=".47"/>
<circle cx="245.5" cy="150.2" r=".47"/>
<circle cx="231.4" cy="150.2" r=".47"/>
<circle cx="266.7" cy="122.1" r=".47"/>
<circle cx="40.9" cy="162" r=".47"/>
<circle cx="29.2" cy="162" r=".47"/>
<circle cx="29.2" cy="138.5" r=".47"/>
<circle cx="64.4" cy="173.7" r=".47"/>
<circle cx="52.7" cy="173.7" r=".47"/>
<circle cx="217.3" cy="42.2" r=".47"/>
</g>
<g fill="none" stroke="#00f" stroke-width=".23">
<path d="M27 144.8h4.3v.7h-4.3zM27 146.5h4.3M29.2 143.2v1.6M29.2 146.5v1.4M29.9 143.7h.9M30.3 143.2v.9M40.9 140.9l-.7 .7 1.4 1.4-1.4 1.4 1.4 1.4-1.4 1.4 .7 .7M40.9 152.6l-.7 .7 1.4 1.4-1.4 1.4 1.4 1.4-1.4 1.4 .7 .7M271.4 159.6h-4.7v7.1h-9.4M27 168.3h4.3v.7h-4.3zM27 170h4.3M29.2 166.7v1.6"/>
<path d="M29.2 170v1.4M29.9 167.2h.9M30.3 166.7v.9M40.9 164.3l-.7 .7 1.4 1.5-1.4 1.4 1.4 1.4-1.4 1.4 .7 .7M43.3 173.7l.7-.7 1.4 1.4 1.4-1.4 1.4 1.4 1.4-1.4 .7 .7M55 173.7h7.1M58.3 170l-.9 .9M60.2 170l-.9 .9M257.3 169h9.4v2.4h4.7M55 183.1h7.1"/>
</g>
<path d="M217.3 42.2v.9M29.2 137.6v.9M266.7 122.1h.9M28 176.1h2.3M29.2 173.7v2.4M64.4 173.7h2.4M66.8 172.6v2.3M245.5 166.7l1.4-.7v1.4zM246.9 166.7h1" fill="none" stroke="#800000" stroke-width=".23"/>
<g fill="#00f" stroke="#00f" stroke-width=".23">
<path d="M56.7 171.6l2.3 2.1-2.3 2.1z"/>
<path d="M60 169.5h.7v.7z"/>
<path d="M58.1 169.5h.7v.7z"/>
<path d="M60 181v4.2l-2.1-2.1z"/>
<path d="M59 171.6h.3v4.2h-.3z" fill-rule="evenodd"/>
<path d="M57.6 181h.7h-.7v4.2h-.7h.7z" fill-rule="evenodd"/>
</g>
<text font-size="3.8" fill="#000080" x="203.2" y="177.5">G7A4011-DB4</text>
<text font-size="2.5" fill="#000080" x="219.6" y="184.8">http://liheming.jimdo.com</text>
<g font-size="2.1">
<text x="46.1" y="22.9">1</text>
<text x="113.6" y="22.9">2</text>
<text x="181.1" y="22.9">3</text>
<text x="248.6" y="22.9">4</text>
<text x="235.2" y="31.1">1</text>
<text x="235.2" y="33.5">3</text>
<text x="235.2" y="35.7">5</text>
<text x="243.2" y="31.1">2</text>
<text x="243.2" y="33.5">4</text>
<text x="243.2" y="35.7">6</text>
<text x="210.2" y="40.5">1</text>
<text x="235.2" y="38.1">7</text>
<text x="235.2" y="40.5">9</text>
<text x="242" y="40.5">10</text>
<text x="243.2" y="38.1">8</text>
<text x="14.3" y="42.8">D</text>
<text x="210.2" y="42.8">2</text>
<text x="235.2" y="42.8">11</text>
<text x="235.2" y="45.1">13</text>
<text x="235.2" y="47.5">15</text>
<text x="242" y="42.8">12</text>
<text x="242" y="45.1">14</text>
<text x="242" y="47.5">16</text>
<text x="280.1" y="42.8">D</text>
<text x="235.2" y="49.9">17</text>
<text x="235.2" y="52.2">19</text>
<text x="242" y="49.9">18</text>
<text x="242" y="52.2">20</text>
<text x="235.2" y="54.5">21</text>
<text x="235.2" y="56.9">23</text>
<text x="235.2" y="59.3">25</text>
<text x="242" y="54.5">22</text>
<text x="242" y="56.9">24</text>
<text x="242" y="59.3">26</text>
<text x="235.2" y="61.6">27</text>
<text x="235.2" y="63.9">29</text>
<text x="242" y="61.6">28</text>
<text x="242" y="63.9">30</text>
<text x="235.2" y="66.3">31</text>
<text x="235.2" y="68.7">33</text>
<text x="235.2" y="71">35</text>
<text x="242" y="66.3">32</text>
<text x="242" y="68.7">34</text>
<text x="242" y="71">36</text>
<text x="235.2" y="73.3">37</text>
<text x="235.2" y="75.7">39</text>
<text x="242" y="73.3">38</text>
<text x="242" y="75.7">40</text>
<text x="235.2" y="78.1">41</text>
<text x="235.2" y="80.4">43</text>
<text x="235.2" y="82.7">45</text>
<text x="242" y="78.1">42</text>
<text x="242" y="80.4">44</text>
<text x="242" y="82.7">46</text>
<text x="14.3" y="87.5">C</text>
<text x="235.2" y="85.1">47</text>
<text x="235.2" y="87.5">49</text>
<text x="235.2" y="89.8">51</text>
<text x="242" y="85.1">48</text>
<text x="242" y="87.5">50</text>
<text x="242" y="89.8">52</text>
<text x="280.1" y="87.5">C</text>
<text x="235.2" y="92.1">53</text>
<text x="235.2" y="94.5">55</text>
<text x="242" y="92.1">54</text>
<text x="242" y="94.5">56</text>
<text x="235.2" y="96.9">57</text>
<text x="235.2" y="99.2">59</text>
<text x="242" y="96.9">58</text>
<text x="242" y="99.2">60</text>
<text x="14.3" y="132.1">B</text>
<text x="280.1" y="132.1">B</text>
<text x="254" y="167.3">1</text>
<text x="254" y="169.6">2</text>
<text x="14.3" y="176.7">A</text>
<text x="197.3" y="175.5">Title</text>
<text x="280.1" y="176.7">A</text>
<text x="197.3" y="182.6">Size</text>
<text x="209" y="182.6">Number</text>
<text x="256.1" y="182.6">Revision</text>
<text x="197.3" y="189.6">Date:</text>
<text x="197.3" y="192">File:</text>
<text x="198.5" y="186.1">A4</text>
<text x="207.9" y="189.6">6-Jan-2012</text>
<text x="207.9" y="192">D:\变频器\tu20111110\日本变频器图纸.ddb</text>
<text x="244.3" y="189.6">Sheet</text>
<text x="244.3" y="192">Drawn By:</text>
<text x="250.9" y="189.6">of</text>
<text x="46.1" y="196.6">1</text>
<text x="113.6" y="196.6">2</text>
<text x="181.1" y="196.6">3</text>
<text x="248.6" y="196.6">4</text>
</g>
<g font-size="2.1" fill="#800000">
<text x="68" y="27.5">V+</text>
<text x="173.8" y="29.9">V+</text>
<text x="189.7" y="34.6">+5V</text>
<text x="222.7" y="31.1">CT1</text>
<text x="222.7" y="33.5">CT2</text>
<text x="222.7" y="35.7">CT3</text>
<text x="223.4" y="40.5">RY</text>
<text x="223.4" y="38.1">OH</text>
<text x="253.1" y="40.5">GB</text>
<text x="253.1" y="38.1">BB</text>
<text x="20.2" y="42.8">N</text>
<text x="215.4" y="46.3">NTC</text>
<text x="222.7" y="45.1">PC7</text>
<text x="222.7" y="47.5">PC6</text>
<text x="253.1" y="42.8">FAN</text>
<text x="199" y="49.9">PC7</text>
<text x="222.7" y="49.9">PC8</text>
<text x="223.9" y="52.2">FU</text>
<text x="68.2" y="58.1">V-</text>
<text x="223.4" y="54.5">G1'</text>
<text x="223.4" y="59.3">G5'</text>
<text x="253.1" y="54.5">G2'</text>
<text x="253.1" y="56.9">G6'</text>
<text x="173.8" y="65.1">V+</text>
<text x="223.4" y="61.6">G9'</text>
<text x="253.1" y="63.9">G4'</text>
<text x="253.1" y="61.6">G10'</text>
<text x="189.7" y="69.8">+5V</text>
<text x="223.4" y="66.3">G3'</text>
<text x="223.4" y="68.7">G7'</text>
<text x="253.1" y="68.7">G8'</text>
<text x="253.1" y="71">G12'</text>
<text x="222.5" y="73.3">G11'</text>
<text x="222.5" y="75.7">UV2</text>
<text x="222.5" y="78.1">UV1</text>
<text x="222.7" y="80.4">+5V</text>
<text x="253.1" y="78.1">+5V</text>
<text x="199" y="85.1">PC6</text>
<text x="221.7" y="89.8">+24V</text>
<text x="221.7" y="85.1">+15V</text>
<text x="222.2" y="87.5">-15V</text>
<text x="253.1" y="89.8">+24V</text>
<text x="253.1" y="87.5">-15V</text>
<text x="253.1" y="85.1">+15V</text>
<text x="221.7" y="94.5">+12V</text>
<text x="253.1" y="94.5">12G</text>
<text x="70.4" y="98">V+</text>
<text x="221.7" y="96.9">+15V</text>
<text x="222.9" y="99.2">24P</text>
<text x="253.1" y="99.2">24G</text>
<text x="253.1" y="96.9">15G</text>
<text x="264.6" y="107.4">+15V</text>
<text x="20.5" y="113.3">P</text>
<text x="184.1" y="110.9">Us</text>
<text x="269.5" y="122.7">UV1</text>
<text x="70.5" y="128.5">V-</text>
<text x="28.7" y="135.6">P</text>
<text x="264.8" y="137.9">-15V</text>
<text x="215.4" y="139.1">V-</text>
<text x="224.1" y="150.9">+24V</text>
<text x="274.2" y="150.9">RT</text>
<text x="102.5" y="164.9">V+</text>
<text x="166" y="167.3">PC8</text>
<text x="124.4" y="182.6">V+</text>
<text x="154.5" y="182.6">+5V</text>
</g>
<g font-size="2.1" fill="#000080">
<text x="88" y="29.2">R61</text>
<text x="99.7" y="29.2">R66</text>
<text x="238.4" y="27.5">CN7</text>
<text x="71.5" y="34.1">D59</text>
<text x="88" y="32.7">23K</text>
<text x="99.7" y="32.7">1.5K</text>
<text x="101.9" y="34.6">C64</text>
<text x="26.8" y="40.9">R36</text>
<text x="38.6" y="40.9">R37</text>
<text x="50.3" y="40.9">R38</text>
<text x="71.5" y="36.3">DIODE1</text>
<text x="76.2" y="40.9">R254</text>
<text x="95" y="41.7">2</text>
<text x="101.9" y="41.4">CAP</text>
<text x="168.7" y="36.7">R70</text>
<text x="168.7" y="38.8">8.2K</text>
<text x="175.7" y="36.7">R71</text>
<text x="175.7" y="38.8">8.2K</text>
<text x="192.1" y="41.7">R265</text>
<text x="207.9" y="36.9">CN36</text>
<text x="262.7" y="36.9">R53</text>
<text x="262.7" y="39.3">NO</text>
<text x="269.7" y="36.9">R54</text>
<text x="269.7" y="39.3">NO</text>
<text x="26.8" y="44.7">200K</text>
<text x="38.6" y="44.5">200K</text>
<text x="50.3" y="44.5">200K</text>
<text x="76.2" y="44.5">23K</text>
<text x="95" y="46.3">3</text>
<text x="106.8" y="44">1</text>
<text x="111.5" y="43.3">R40</text>
<text x="111.5" y="46.8">1K</text>
<text x="127.9" y="44">8</text>
<text x="139.7" y="46.3">14</text>
<text x="181.8" y="47">PC7</text>
<text x="192.1" y="44">10K</text>
<text x="207.9" y="46.3">NTC</text>
<text x="93.4" y="50.8">R62</text>
<text x="93.4" y="52.9">12K</text>
<text x="104.1" y="48.4">U5A</text>
<text x="104.1" y="51.1">3403</text>
<text x="123.2" y="48.2">C59</text>
<text x="123.2" y="50.3">CAP</text>
<text x="127.9" y="48.7">9</text>
<text x="137.1" y="50.8">U6C</text>
<text x="137.1" y="53.4">339</text>
<text x="159.2" y="50.8">R258</text>
<text x="159.2" y="52.9">200K</text>
<text x="170.3" y="52.9">C104</text>
<text x="198.5" y="53.2">C112</text>
<text x="50.3" y="55">R67</text>
<text x="50.3" y="58.8">12K</text>
<text x="130.3" y="57.3">R252</text>
<text x="141.8" y="55.7">D62</text>
<text x="170.3" y="55">CAP</text>
<text x="181.8" y="57.2">P421</text>
<text x="198.5" y="55.5">CAP</text>
<text x="262.7" y="55.7">R56</text>
<text x="262.7" y="58.1">NO</text>
<text x="269.7" y="55.7">R55</text>
<text x="269.7" y="58.1">NO</text>
<text x="54.8" y="62.8">C69</text>
<text x="130.3" y="61.1">750K</text>
<text x="141.8" y="62.5">DIODE</text>
<text x="54.8" y="69.8">CAP</text>
<text x="88" y="71.5">R248</text>
<text x="99.7" y="71.5">R249</text>
<text x="168.7" y="71.9">R68</text>
<text x="175.7" y="71.9">R69</text>
<text x="88" y="75">23K</text>
<text x="99.7" y="75">470R</text>
<text x="101.9" y="76.9">C65</text>
<text x="168.7" y="74">8.2K</text>
<text x="175.7" y="74">8.2K</text>
<text x="192.1" y="76.9">R266</text>
<text x="62.1" y="83.2">R247</text>
<text x="95" y="83.9">6</text>
<text x="101.9" y="83.7">CAP</text>
<text x="123.2" y="83.4">C58</text>
<text x="127.9" y="79.2">10</text>
<text x="127.9" y="83.9">11</text>
<text x="139.7" y="81.5">13</text>
<text x="181.8" y="82.3">PC6</text>
<text x="192.1" y="79.2">10K</text>
<text x="62.1" y="86.7">23K</text>
<text x="85.6" y="87.9">R63</text>
<text x="95" y="88.6">5</text>
<text x="106.8" y="86.3">7</text>
<text x="111.5" y="85.5">R218</text>
<text x="111.5" y="89.1">1K</text>
<text x="123.2" y="85.5">CAP</text>
<text x="137.1" y="86">U6D</text>
<text x="137.1" y="88.6">339</text>
<text x="159.2" y="86">R256</text>
<text x="159.2" y="88.2">200K</text>
<text x="170.3" y="88.2">C105</text>
<text x="198.5" y="88.4">C113</text>
<text x="85.6" y="91.5">12K</text>
<text x="104.1" y="90.7">U5B</text>
<text x="104.1" y="93.3">3403</text>
<text x="130.3" y="92.6">R217</text>
<text x="141.8" y="90.9">D63</text>
<text x="170.3" y="90.3">CAP</text>
<text x="181.8" y="92.4">P421</text>
<text x="198.5" y="90.7">CAP</text>
<text x="125.3" y="98">C56</text>
<text x="130.3" y="96.4">750K</text>
<text x="141.8" y="97.8">DIODE</text>
<text x="73.8" y="104.8">D57</text>
<text x="73.8" y="107.2">DIODE1</text>
<text x="97.4" y="102">R253</text>
<text x="97.4" y="105.5">510K</text>
<text x="123.2" y="106.7">R220</text>
<text x="125.3" y="104.8">CAP</text>
<text x="191.4" y="104.6">C98</text>
<text x="191.4" y="106.7">CAP</text>
<text x="196.8" y="102.5">R133</text>
<text x="196.8" y="104.6">7.5K</text>
<text x="240.8" y="104.3">R10</text>
<text x="240.8" y="107.9">10K</text>
<text x="26.8" y="111.4">R222</text>
<text x="38.6" y="111.4">R214</text>
<text x="50.3" y="111.4">R200</text>
<text x="78.6" y="111.4">R238</text>
<text x="95" y="112.1">13</text>
<text x="111.5" y="113.7">R221</text>
<text x="123.2" y="110.3">12K</text>
<text x="198.5" y="109.1">R130</text>
<text x="198.5" y="112.5">10K</text>
<text x="210.2" y="109.1">R15</text>
<text x="210.2" y="112.5">24K</text>
<text x="238.3" y="109.7">C24</text>
<text x="26.8" y="115.2">200K</text>
<text x="38.6" y="114.9">200K</text>
<text x="50.3" y="114.9">200K</text>
<text x="78.6" y="114.9">12K</text>
<text x="95" y="116.8">12</text>
<text x="104.1" y="118.9">U5D</text>
<text x="106.8" y="114.5">14</text>
<text x="111.5" y="117.3">12K</text>
<text x="120.9" y="114.5">9</text>
<text x="120.9" y="119.1">10</text>
<text x="132.7" y="116.8">8</text>
<text x="137.3" y="116.1">R219</text>
<text x="137.3" y="119.6">1K</text>
<text x="207.9" y="116.8">6</text>
<text x="219.6" y="119.1">7</text>
<text x="224.4" y="118.5">R16</text>
<text x="233.8" y="119.1">13</text>
<text x="238.3" y="116.6">CAP</text>
<text x="269.1" y="114.2">D?</text>
<text x="269.1" y="116.6">DIODE1</text>
<text x="93.4" y="121.5">R57</text>
<text x="93.4" y="123.9">5.1K</text>
<text x="104.1" y="121.8">3403</text>
<text x="119.2" y="123.6">R39</text>
<text x="119.2" y="125.7">5.1K</text>
<text x="130" y="121.3">U5C</text>
<text x="130" y="123.9">3403</text>
<text x="198.5" y="120.7">R14</text>
<text x="198.5" y="124.3">7.5K</text>
<text x="207.9" y="121.5">5</text>
<text x="214.7" y="123.6">U3B</text>
<text x="224.4" y="122.2">10K</text>
<text x="233.8" y="123.9">12</text>
<text x="240.5" y="125.9">U3D</text>
<text x="245.5" y="121.5">14</text>
<text x="250.2" y="120.7">R11</text>
<text x="250.2" y="124.6">200R</text>
<text x="273.7" y="121.5">7.2v</text>
<text x="50.3" y="127.9">R75</text>
<text x="50.3" y="131.6">12K</text>
<text x="187.5" y="130.7">R245</text>
<text x="214.7" y="126.4">3403</text>
<text x="234.4" y="128.3">R13</text>
<text x="234.4" y="130.4">5.1K</text>
<text x="240.5" y="128.8">3403</text>
<text x="54.8" y="135.6">C70</text>
<text x="62.1" y="137.3">R216</text>
<text x="95" y="137.9">6</text>
<text x="179.7" y="137.9">4</text>
<text x="187.5" y="132.8">RES1</text>
<text x="191.4" y="137.3">R244</text>
<text x="203.2" y="137.3">R243</text>
<text x="41.7" y="142.6">R2</text>
<text x="54.8" y="142.6">CAP</text>
<text x="62.1" y="140.7">5.1K</text>
<text x="90.3" y="142.2">C68</text>
<text x="95" y="142.6">7</text>
<text x="106.8" y="140.3">1</text>
<text x="167.9" y="140.3">2</text>
<text x="179.7" y="142.6">5</text>
<text x="191.4" y="140.7">RES1</text>
<text x="203.2" y="140.7">RES1</text>
<text x="238.3" y="140.3">D17</text>
<text x="29.1" y="149.5">4500u/400V</text>
<text x="31.5" y="147.1">C1</text>
<text x="41.7" y="145">27k</text>
<text x="90.3" y="144.3">CAP</text>
<text x="104.1" y="144.7">U6B</text>
<text x="104.1" y="147.3">339</text>
<text x="108.9" y="149.7">D61</text>
<text x="160.6" y="149.7">D?</text>
<text x="167.6" y="144.7">U6A</text>
<text x="167.6" y="147.6">339</text>
<text x="189.1" y="144.5">C67</text>
<text x="189.1" y="146.7">CAP</text>
<text x="202.9" y="144.5">ZD19</text>
<text x="202.9" y="146.7">ZENER2</text>
<text x="238.3" y="147.3">DIODE</text>
<text x="262" y="148.9">R80</text>
<text x="41.7" y="154.4">R4</text>
<text x="78.6" y="151.3">R241</text>
<text x="78.6" y="154.9">RES1</text>
<text x="97.4" y="151.3">R240</text>
<text x="97.4" y="154.9">200K</text>
<text x="172.6" y="151.3">R253</text>
<text x="172.6" y="155">510K</text>
<text x="203.2" y="153.9">D58</text>
<text x="243.2" y="154.4">Q35</text>
<text x="253.2" y="154.4">R79</text>
<text x="262" y="152.8">1K</text>
<text x="41.7" y="156.7">27k</text>
<text x="66.5" y="161.6">ZD18</text>
<text x="78.3" y="161.4">D55</text>
<text x="88.6" y="156.5">R236</text>
<text x="88.6" y="158.6">RES1</text>
<text x="108.9" y="156.5">DIODE</text>
<text x="127.9" y="161">C?</text>
<text x="133.3" y="158.8">R?</text>
<text x="133.3" y="161">200K</text>
<text x="146.5" y="159.8">PC8</text>
<text x="160.6" y="156.5">DIODE</text>
<text x="165.5" y="161.2">C111</text>
<text x="182.7" y="156.5">R246</text>
<text x="182.7" y="158.6">5.1K</text>
<text x="203.2" y="156.1">DIODE</text>
<text x="222" y="160.7">R78</text>
<text x="240.5" y="161.2">ZD14</text>
<text x="243.2" y="156.7">PNP</text>
<text x="253.2" y="156.7">20K</text>
<text x="262" y="156.5">C71</text>
<text x="262" y="158.8">CAP</text>
<text x="41.7" y="166.1">R1</text>
<text x="66.5" y="168">ZENER2</text>
<text x="90.3" y="163.1">R215</text>
<text x="90.3" y="166.6">RES1</text>
<text x="127.9" y="163.1">CAP</text>
<text x="165.5" y="163.5">CAP</text>
<text x="222" y="164.3">62K</text>
<text x="224.1" y="166.1">C72</text>
<text x="240.5" y="163.5">ZENER2</text>
<text x="273.7" y="168">RT1</text>
<text x="29.1" y="172.9">4500u/400V</text>
<text x="31.5" y="170.6">C2</text>
<text x="41.7" y="168.5">27k</text>
<text x="43.3" y="172.5">R3</text>
<text x="54.8" y="168.9">D2</text>
<text x="78.3" y="168.2">DIODE</text>
<text x="126.3" y="170.6">R72</text>
<text x="126.3" y="172.7">8.2K</text>
<text x="133.3" y="170.6">R73</text>
<text x="133.3" y="172.7">8.2K</text>
<text x="146.5" y="170.1">P421</text>
<text x="156.9" y="170.8">R264</text>
<text x="156.9" y="173.2">10K</text>
<text x="224.1" y="172.9">CAP</text>
<text x="252.6" y="173.2">CN21</text>
<text x="43.3" y="176.2">27k</text>
<text x="54.8" y="177.6">CHARGE</text>
<text x="66.5" y="180.4">ZD16</text>
<text x="66.5" y="182.3">6.2V</text>
<text x="266.7" y="184.9">V1.0</text>
<text x="264.3" y="192">李和明</text>
<text x="266.7" y="189.6">4/4</text>
</g>
</svg>
